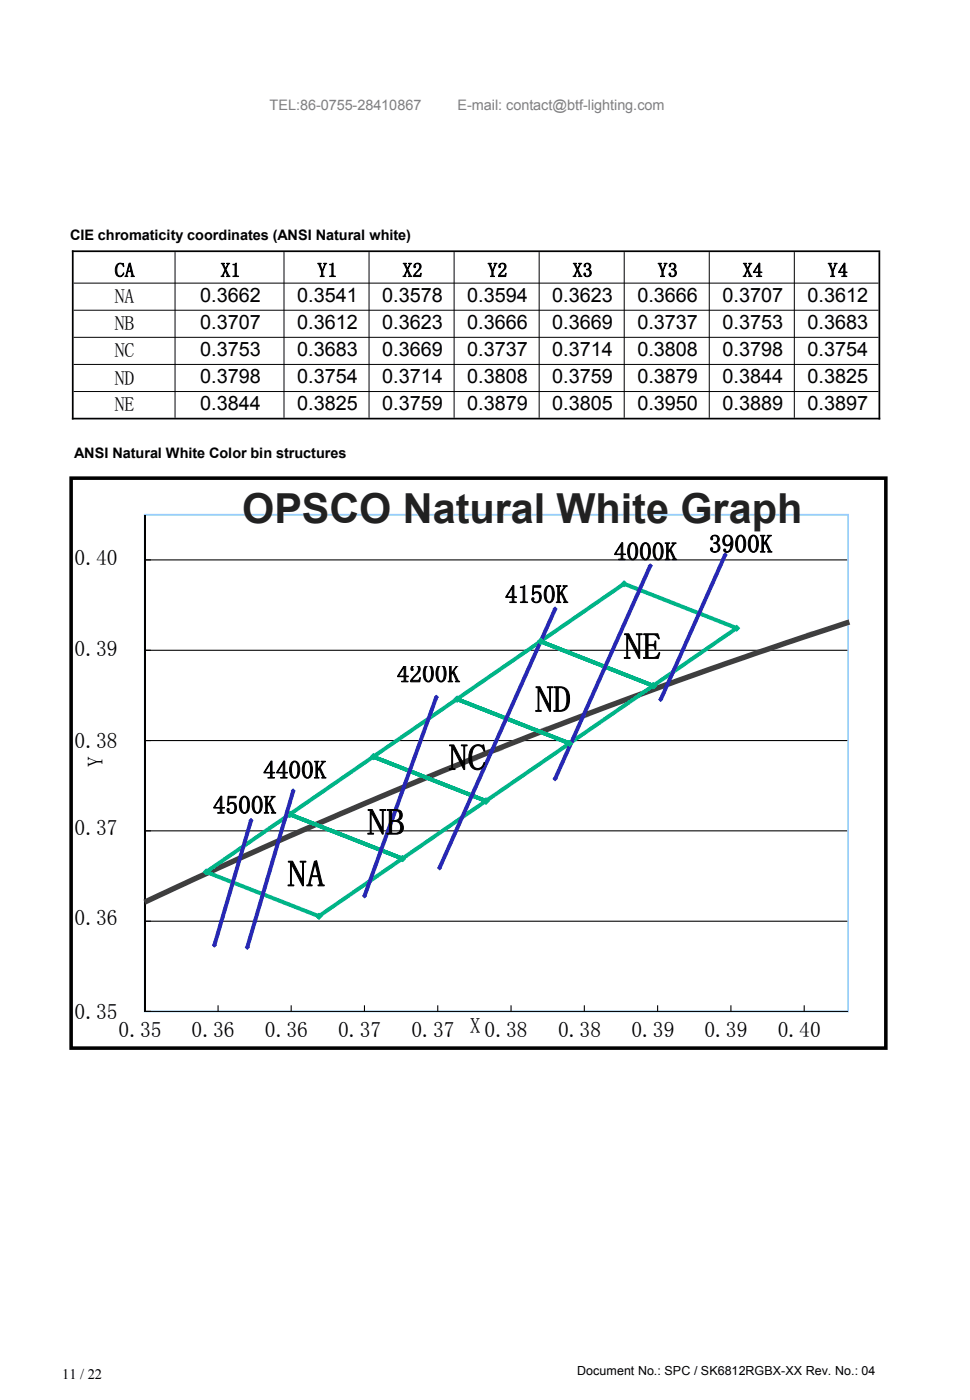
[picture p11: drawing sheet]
<svg xmlns="http://www.w3.org/2000/svg" width="190mm" height="275mm" viewBox="0 0 190 275" stroke-linecap="round" stroke-linejoin="round" font-family="sans-serif">
<path d="M28.4 181h138.2v.2h-138.2zM28.4 163.2h138.2v.2h-138.2zM28.4 145.5h138.2v.2h-138.2zM28.4 127.7h138.2v.2h-138.2zM28.4 109.9h138.2v.3h-138.2z" fill="#000"/>
<path d="M28.2 101h138.5v98h-138.5zM28.6 101.2v97.6l-.2-.2h138.2l-.2 .2v-97.6l.2 .1h-138.2z" fill="#9cf"/>
<g fill="#000">
<path d="M28.4 198.7h1.2v.2h-1.2zM28.4 181h1.2v.2h-1.2zM28.4 163.2h1.2v.2h-1.2zM28.4 145.5h1.2v.2h-1.2zM28.4 127.7h1.2v.2h-1.2zM28.4 109.9h1.2v.3h-1.2zM28.4 198.7h138.2v.2h-138.2z"/>
<path d="M42.7 197.6h.2v1.2h-.2zM57.1 197.6h.2v1.2h-.2zM71.5 197.6h.2v1.2h-.2zM85.9 197.6h.2v1.2h-.2zM100.3 197.6h.2v1.2h-.2zM114.7 197.6h.2v1.2h-.2zM129 197.6h.3v1.2h-.3zM143.4 197.6h.3v1.2h-.3zM157.8 197.6h.2v1.2h-.2z"/>
</g>
<path d="M28.4 101.2v97.6" fill="none" stroke="#000" stroke-width=".21"/>
<path d="M28.2 176.8l14.4-6.6 19-8.5 15.3-6.6 19.1-7.8 15.3-6 21.6-8 16-5.6 17.8-5.9 .3 1-17.7 5.9-16.1 5.6-21.5 8-15.3 6-19.1 7.8-15.2 6.5-19.1 8.5-14.4 6.7z" fill="#3e3e3e"/>
<path d="M40.2 171.1l16.7-11.4 22.3 8.7 .2 .3-.2 .4-16.6 11.4-22.3-8.8-.2-.2zM40.6 171l22.2 8.7-.4 .1 16.4-11.4 .1 .7-22.1-8.7h.3l-16.4 11.3zM56.6 159.8l16.7-11.5 22.3 8.8 .2 .3-.2 .3-16.6 11.4-22.2-8.7-.3-.3zM57 159.7l22.2 8.7h-.4l16.4-11.3 .1 .7-22.1-8.7h.3l-16.4 11.3zM73 148.5l16.7-11.5 22.3 8.7 .3 .4-.2 .3-16.7 11.4-22.2-8.7-.3-.3zM73.5 148.4l22.1 8.7h-.4l16.4-11.3 .1 .7-22.1-8.7 .4-.1-16.5 11.4zM89.5 137.1l16.6-11.4 22.3 8.7 .3 .4-.2 .3-16.6 11.4-22.3-8.7-.2-.3zM89.9 137l22.1 8.7-.4 .1 16.4-11.3 .1 .6-22.1-8.7h.4l-16.4 11.3zM105.9 125.8l16.6-11.5 22.3 8.8 .3 .3-.2 .4-16.6 11.4-22.3-8.8-.2-.3zM106.3 125.7l22.1 8.7-.4 .1 16.5-11.4v.7l-22.1-8.7h.4l-16.4 11.3z" fill="#00b586"/>
<path d="M62.1 180.1l.5-.5 .6 .5-.6 .5z" fill-rule="evenodd" fill="#00b487"/>
<path d="M62 180l.7-.6 .6 .7-.7 .7-.6-.6zM62.5 179.7h.2l-.5 .5v-.2l.5 .5h-.2l.6-.5v.2z" fill="#00b586"/>
<path d="M40 171.4l.5-.5 .5 .5-.5 .5z" fill-rule="evenodd" fill="#00b487"/>
<g fill="#00b586">
<path d="M39.9 171.3l.6-.6 .7 .7-.7 .6-.6-.5zM40.1 171.3l.5 .5h-.2l.5-.5v.2l-.5-.6h.2l-.5 .6z"/>
<path d="M56.3 160l.6-.6 .7 .7-.7 .6-.6-.5zM56.8 159.6h.2l-.5 .6v-.2l.5 .5h-.2l.6-.5v.2z"/>
</g>
<g fill="#00b487">
<path d="M56.4 160.1l.5-.6 .5 .6-.5 .5z" fill-rule="evenodd"/>
<path d="M78.5 168.8l.5-.6 .6 .6-.6 .5z" fill-rule="evenodd"/>
<path d="M62.1 180.1l.5-.5 .6 .5-.6 .5z" fill-rule="evenodd"/>
</g>
<path d="M13.6 93.6h160.7v112.8h-160.7zM14.3 94v112l-.3-.3h160l-.4 .3v-112l.4 .3h-160z" fill="#000"/>
<path d="M62 180l.7-.6 .6 .7-.7 .7-.6-.6zM62.5 179.7h.2l-.5 .5v-.2l.5 .5h-.2l.6-.5v.2z" fill="#00b586"/>
<path d="M129.7 137h.1l.4 .5-.4 .5-.5-.5zM129.7 137.2h.1l-.3 .4v-.2l.4 .3h-.2l.3-.3v.2z" fill="#2727b4"/>
<path d="M78.5 168.8l.5-.6 .6 .6-.6 .5z" fill-rule="evenodd" fill="#00b487"/>
<path d="M78.4 168.7l.7-.6 .6 .7-.7 .6-.6-.5zM78.9 168.3h.2l-.5 .6v-.2l.5 .5h-.2l.6-.5v.2z" fill="#00b586"/>
<path d="M129.8 137.1l.3 .4-.3 .3-.4-.3z" fill-rule="evenodd" fill="#2c2cb4"/>
<path d="M78.4 168.7l.7-.6 .6 .7-.7 .6-.6-.5zM78.9 168.3h.2l-.5 .6v-.2l.5 .5h-.2l.6-.5v.2z" fill="#00b586"/>
<path d="M142 109l.5-.4 .4 .5-.5 .4-.4-.4zM142.2 109l.3 .3h-.2l.4-.3v.2l-.4-.4h.2l-.3 .4z" fill="#2727b4"/>
<path d="M56.4 160.1l.5-.6 .5 .6-.5 .5z" fill-rule="evenodd" fill="#00b487"/>
<path d="M142.1 109.1l.3-.4 .4 .4-.4 .3z" fill-rule="evenodd" fill="#2c2cb4"/>
<path d="M56.3 160l.6-.6 .7 .7-.7 .6-.6-.5zM56.8 159.6h.2l-.5 .6v-.2l.5 .5h-.2l.6-.5v.2z" fill="#00b586"/>
<path d="M72.8 148.7l.5-.5 .6 .5-.6 .6z" fill-rule="evenodd" fill="#00b487"/>
<path d="M127.4 111.2l.3-.3 .4 .3-.4 .3z" fill-rule="evenodd" fill="#2c2cb4"/>
<path d="M72.7 148.6l.6-.5 .7 .7-.7 .6-.6-.6zM73.2 148.3h.2l-.5 .5v-.2l.5 .6h-.2l.6-.6v.2z" fill="#00b586"/>
<path d="M94.9 157.4l.5-.5 .6 .5-.6 .6z" fill-rule="evenodd" fill="#00b487"/>
<path d="M127.3 111.1l.4-.4 .5 .5-.5 .5-.5-.4zM127.5 111.1l.3 .3-.2 .1 .4-.4v.2l-.4-.3h.2l-.3 .3z" fill="#2727b4"/>
<path d="M94.8 157.3l.7-.5 .6 .7-.7 .6-.6-.6zM95.3 157h.2l-.5 .5v-.2l.5 .6h-.2l.6-.6v.2z" fill="#00b586"/>
<path d="M85.9 170.5l.5-.4 .4 .5-.5 .5-.4-.5zM86.1 170.5l.3 .3h-.2l.4-.3v.2l-.4-.4 .2 .1-.3 .3z" fill="#2727b4"/>
<path d="M78.5 168.8l.5-.6 .6 .6-.6 .5z" fill-rule="evenodd" fill="#00b487"/>
<path d="M108.6 153l.4-.4 .5 .5-.5 .4-.4-.4zM108.8 153l.3 .3h-.2l.3-.3v.2l-.3-.4h.2l-.3 .4z" fill="#2727b4"/>
<path d="M86 170.6l.3-.3 .4 .3-.4 .3z" fill-rule="evenodd" fill="#2c2cb4"/>
<path d="M78.4 168.7l.7-.6 .6 .7-.7 .6-.6-.5zM78.9 168.3h.2l-.5 .6v-.2l.5 .5h-.2l.6-.5v.2z" fill="#00b586"/>
<path d="M108.7 153.1l.3-.4 .3 .4-.3 .3z" fill-rule="evenodd" fill="#2c2cb4"/>
<path d="M94.9 157.4l.5-.5 .6 .5-.6 .6z" fill-rule="evenodd" fill="#00b487"/>
<path d="M108.7 119.7l.3-.3 .3 .3-.3 .4z" fill-rule="evenodd" fill="#2c2cb4"/>
<path d="M72.8 148.7l.5-.5 .6 .5-.6 .6z" fill-rule="evenodd" fill="#00b487"/>
<g fill="#2727b4">
<path d="M71.2 176l.4-.4 .5 .5-.5 .5-.4-.4zM71.4 176l.3 .3h-.2l.4-.3v.2l-.4-.3h.2l-.3 .3z"/>
<path d="M108.6 119.6l.4-.4 .5 .5-.5 .5-.4-.4zM108.9 119.5h.2l-.3 .3v-.2l.3 .4h-.2l.3-.4v.2z"/>
</g>
<path d="M71.3 176.1l.3-.3 .3 .3-.3 .3z" fill-rule="evenodd" fill="#2c2cb4"/>
<path d="M85.6 136.6h.2l.4 .4-.5 .5-.5-.4zM85.6 136.8h.2l-.3 .3v-.2l.3 .4h-.2l.3-.4v.2z" fill="#2727b4"/>
<path d="M89.2 137.4l.6-.5 .5 .5-.5 .5z" fill-rule="evenodd" fill="#00b487"/>
<path d="M94.8 157.3l.7-.5 .6 .7-.7 .6-.6-.6zM95.3 157h.2l-.5 .5v-.2l.5 .6h-.2l.6-.6v.2z" fill="#00b586"/>
<path d="M85.7 136.7l.3 .3-.3 .4-.3-.4z" fill-rule="evenodd" fill="#2c2cb4"/>
<path d="M72.7 148.6l.6-.5 .7 .7-.7 .6-.6-.6zM73.2 148.3h.2l-.5 .5v-.2l.5 .6h-.2l.6-.6v.2z" fill="#00b586"/>
<path d="M48.5 185.8h.2l.3 .4-.4 .5-.5-.5zM48.5 186h.2l-.4 .3v-.2l.4 .3h-.2l.3-.3v.2z" fill="#2727b4"/>
<path d="M111.3 146l.6-.5 .6 .6-.6 .7-.6-.6zM111.8 145.7h.2l-.5 .5v-.2l.5 .6h-.2l.5-.6v.2z" fill="#00b586"/>
<path d="M48.6 185.9l.3 .3-.3 .3-.4-.3z" fill-rule="evenodd" fill="#2c2cb4"/>
<path d="M89.1 137.3l.7-.6 .6 .7-.7 .7-.6-.6zM89.7 137h.2l-.6 .5v-.2l.6 .5h-.2l.5-.5v.2z" fill="#00b586"/>
<path d="M57.1 155.4l.5-.4 .4 .5-.4 .4-.5-.4zM57.3 155.4l.4 .3h-.2l.3-.3v.1l-.3-.3h.2l-.4 .3z" fill="#2727b4"/>
<g fill="#00b487">
<path d="M94.9 157.4l.5-.5 .6 .5-.6 .6z" fill-rule="evenodd"/>
<path d="M111.4 146.1l.5-.5 .5 .5-.5 .5z" fill-rule="evenodd"/>
</g>
<path d="M57.2 155.5l.4-.4 .3 .4-.3 .3z" fill-rule="evenodd" fill="#2c2cb4"/>
<path d="M94.8 157.3l.7-.5 .6 .7-.7 .6-.6-.6zM95.3 157h.2l-.5 .5v-.2l.5 .6h-.2l.6-.6v.2z" fill="#00b586"/>
<path d="M111.4 146.1l.5-.5 .5 .5-.5 .5z" fill-rule="evenodd" fill="#00b487"/>
<path d="M41.7 185.7l.4-.4 .5 .5-.5 .4-.4-.3zM41.9 185.7l.3 .3h-.2l.3-.3v.2l-.3-.4h.2l-.3 .4z" fill="#2727b4"/>
<path d="M111.3 146l.6-.5 .6 .6-.6 .7-.6-.6zM111.8 145.7h.2l-.5 .5v-.2l.5 .6h-.2l.5-.6v.2z" fill="#00b586"/>
<path d="M41.8 185.8l.3-.4 .3 .4-.3 .3z" fill-rule="evenodd" fill="#2c2cb4"/>
<path d="M48.9 161.2l.4-.4 .5 .5-.5 .4-.5-.4zM49.1 161.2l.3 .3h-.2l.3-.3v.2l-.3-.4h.2l-.3 .4z" fill="#2727b4"/>
<path d="M49 161.3l.3-.4 .3 .4-.3 .3z" fill-rule="evenodd" fill="#2c2cb4"/>
<path d="M105.6 126.1l.6-.6 .5 .6-.5 .5z" fill-rule="evenodd" fill="#00b487"/>
<path d="M48.9 161.1l.8 .3-7.2 24.5-.8-.2zM57.2 155.3l.8 .2-9.1 30.8-.7-.2zM85.3 136.9l.8 .3-14.1 39-.8-.3zM108.7 119.5l.7 .4-22.7 50.8-.7-.3zM127.3 111l.8 .4-18.7 41.8-.7-.3zM142.1 108.9l.7 .3-12.7 28.4-.7-.3z" fill="#2727b4"/>
<g fill="#00b586">
<path d="M127.7 134.7l.6-.6 .7 .7-.7 .7-.6-.6zM128.2 134.4h.2l-.5 .5v-.2l.5 .5h-.2l.5-.5v.2z"/>
<path d="M105.5 126l.7-.6 .6 .7-.7 .6-.6-.5zM106.1 125.6h.2l-.6 .6v-.2l.6 .5h-.2l.5-.5v.2z"/>
</g>
<g fill="#00b487">
<path d="M89.2 137.4l.6-.5 .5 .5-.5 .5z" fill-rule="evenodd"/>
<path d="M127.8 134.8l.5-.5 .5 .5-.5 .5z" fill-rule="evenodd"/>
<path d="M127.8 134.8l.5-.5 .5 .5-.5 .5z" fill-rule="evenodd"/>
</g>
<g fill="#00b586">
<path d="M89.1 137.3l.7-.6 .6 .7-.7 .7-.6-.6zM89.7 137h.2l-.6 .5v-.2l.6 .5h-.2l.5-.5v.2z"/>
<path d="M144.1 123.4l.6-.6 .7 .7-.7 .6-.6-.5zM144.6 123h.2l-.5 .6v-.2l.5 .5h-.2l.5-.5v.2z"/>
</g>
<path d="M144.2 123.5l.5-.6 .5 .6-.5 .5z" fill-rule="evenodd" fill="#00b487"/>
<path d="M121.9 114.6l.7-.5 .6 .7-.6 .6-.7-.6zM122.5 114.3h.2l-.6 .5v-.2l.6 .6h-.2l.5-.6v.2z" fill="#00b586"/>
<g fill="#00b487">
<path d="M122 114.7l.6-.5 .5 .5-.5 .6z" fill-rule="evenodd"/>
<path d="M127.8 134.8l.5-.5 .5 .5-.5 .5z" fill-rule="evenodd"/>
</g>
<g fill="#00b586">
<path d="M127.7 134.7l.6-.6 .7 .7-.7 .7-.6-.6zM128.2 134.4h.2l-.5 .5v-.2l.5 .5h-.2l.5-.5v.2z"/>
<path d="M105.5 126l.7-.6 .6 .7-.7 .6-.6-.5zM106.1 125.6h.2l-.6 .6v-.2l.6 .5h-.2l.5-.5v.2z"/>
<path d="M127.7 134.7l.6-.6 .7 .7-.7 .7-.6-.6zM128.2 134.4h.2l-.5 .5v-.2l.5 .5h-.2l.5-.5v.2z"/>
</g>
<g fill="#00b487">
<path d="M111.4 146.1l.5-.5 .5 .5-.5 .5z" fill-rule="evenodd"/>
<path d="M105.6 126.1l.6-.6 .5 .6-.5 .5z" fill-rule="evenodd"/>
</g>
<path d="M111.3 146l.6-.5 .6 .6-.6 .7-.6-.6zM111.8 145.7h.2l-.5 .5v-.2l.5 .6h-.2l.5-.6v.2z" fill="#00b586"/>
<path d="M14.1 49.4h158.8M14.3 49.2v33.2M172.7 49.6v32.8M14.1 82.3h158.8" fill="none" stroke="#000" stroke-width=".34"/>
<g fill="none" stroke="#000" stroke-width=".2">
<path d="M14.5 55.6h158M34.4 49.6v32.5M55.8 49.6v32.5M72.5 49.6v32.5M89.2 49.6v32.5M105.9 49.6v32.5M122.6 49.6v32.5M139.3 49.6v32.5M156 49.6v32.5M14.5 61h158M14.5 66.3h158M14.5 71.6h158"/>
<path d="M14.5 77h158"/>
</g>
<text font-size="8.1" fill="#212121" x="47.6" y="102.8">OPSCO Natural White Graph</text>
<g font-size="7.2">
<text x="122.6" y="129.5">NE</text>
<text x="105.2" y="139.9">ND</text>
<text x="88.2" y="151.4">NC</text>
<text x="72.2" y="164.1">NB</text>
<text x="56.5" y="174.2">NA</text>
</g>
<g font-size="5">
<text x="120.5" y="110.1">4000K</text>
<text x="139.2" y="108.6">3900K</text>
<text x="99.1" y="118.5">4150K</text>
<text x="77.9" y="134.1">4200K</text>
<text x="51.6" y="153">4400K</text>
<text x="41.8" y="159.9">4500K</text>
</g>
<g font-size="4.2">
<text x="14.6" y="111.1">0.40</text>
<text x="14.6" y="128.9">0.39</text>
<text x="14.6" y="147">0.38</text>
<text x="20.2" y="150.8" transform="rotate(-90 20.2 150.8)">Y</text>
<text x="14.6" y="164.1">0.37</text>
<text x="14.6" y="181.9">0.36</text>
<text x="14.6" y="200.3">0.35</text>
<text x="23.3" y="203.7">0.35</text>
<text x="37.6" y="203.7">0.36</text>
<text x="52" y="203.7">0.36</text>
<text x="66.4" y="203.7">0.37</text>
<text x="80.8" y="203.7">0.37</text>
<text x="92.3" y="203">X 0.38</text>
<text x="109.6" y="203.7">0.38</text>
<text x="124" y="203.7">0.39</text>
<text x="138.3" y="203.7">0.39</text>
<text x="152.7" y="203.7">0.40</text>
</g>
<g font-size="3.9">
<text x="22.5" y="54.4">CA</text>
<text x="22.5" y="59.6">NA</text>
<text x="39.3" y="59.3">0.3662</text>
<text x="43.3" y="54.4">X1</text>
<text x="58.4" y="59.3">0.3541</text>
<text x="62.3" y="54.4">Y1</text>
<text x="75.1" y="59.3">0.3578</text>
<text x="79" y="54.4">X2</text>
<text x="91.8" y="59.3">0.3594</text>
<text x="95.8" y="54.4">Y2</text>
<text x="108.5" y="59.3">0.3623</text>
<text x="112.4" y="54.4">X3</text>
<text x="125.2" y="59.3">0.3666</text>
<text x="129.2" y="54.4">Y3</text>
<text x="141.9" y="59.3">0.3707</text>
<text x="145.8" y="54.4">X4</text>
<text x="158.6" y="59.3">0.3612</text>
<text x="162.6" y="54.4">Y4</text>
<text x="22.5" y="64.9">NB</text>
<text x="39.3" y="64.6">0.3707</text>
<text x="58.4" y="64.6">0.3612</text>
<text x="75.1" y="64.6">0.3623</text>
<text x="91.8" y="64.6">0.3666</text>
<text x="108.5" y="64.6">0.3669</text>
<text x="125.2" y="64.6">0.3737</text>
<text x="141.9" y="64.6">0.3753</text>
<text x="158.6" y="64.6">0.3683</text>
<text x="22.5" y="70.2">NC</text>
<text x="39.3" y="69.9">0.3753</text>
<text x="58.4" y="69.9">0.3683</text>
<text x="75.1" y="69.9">0.3669</text>
<text x="91.8" y="69.9">0.3737</text>
<text x="108.5" y="69.9">0.3714</text>
<text x="125.2" y="69.9">0.3808</text>
<text x="141.9" y="69.9">0.3798</text>
<text x="158.6" y="69.9">0.3754</text>
<text x="22.5" y="75.6">ND</text>
<text x="39.3" y="75.2">0.3798</text>
<text x="58.4" y="75.2">0.3754</text>
<text x="75.1" y="75.2">0.3714</text>
<text x="91.8" y="75.2">0.3808</text>
<text x="108.5" y="75.2">0.3759</text>
<text x="125.2" y="75.2">0.3879</text>
<text x="141.9" y="75.2">0.3844</text>
<text x="158.6" y="75.2">0.3825</text>
<text x="22.5" y="80.8">NE</text>
<text x="39.3" y="80.6">0.3844</text>
<text x="58.4" y="80.6">0.3825</text>
<text x="75.1" y="80.6">0.3759</text>
<text x="91.8" y="80.6">0.3879</text>
<text x="108.5" y="80.6">0.3805</text>
<text x="125.2" y="80.6">0.3950</text>
<text x="141.9" y="80.6">0.3889</text>
<text x="158.6" y="80.6">0.3897</text>
</g>
<g font-size="2.8" fill="#7f7f7f">
<text x="53" y="21.5">TEL:86-0755-28410867</text>
<text x="89.8" y="21.5">E-mail: contact@btf-lighting.com</text>
</g>
<g font-size="2.8">
<text x="13.8" y="47.1">CIE chromaticity coordinates (ANSI Natural white)</text>
<text x="14.6" y="90">ANSI Natural White Color bin structures</text>
<text x="12.2" y="271.1">11 / 22</text>
</g>
<text font-size="2.5" x="113.4" y="270.3">Document No.: SPC / SK6812RGBX-XX Rev. No.: 04</text>
</svg>
